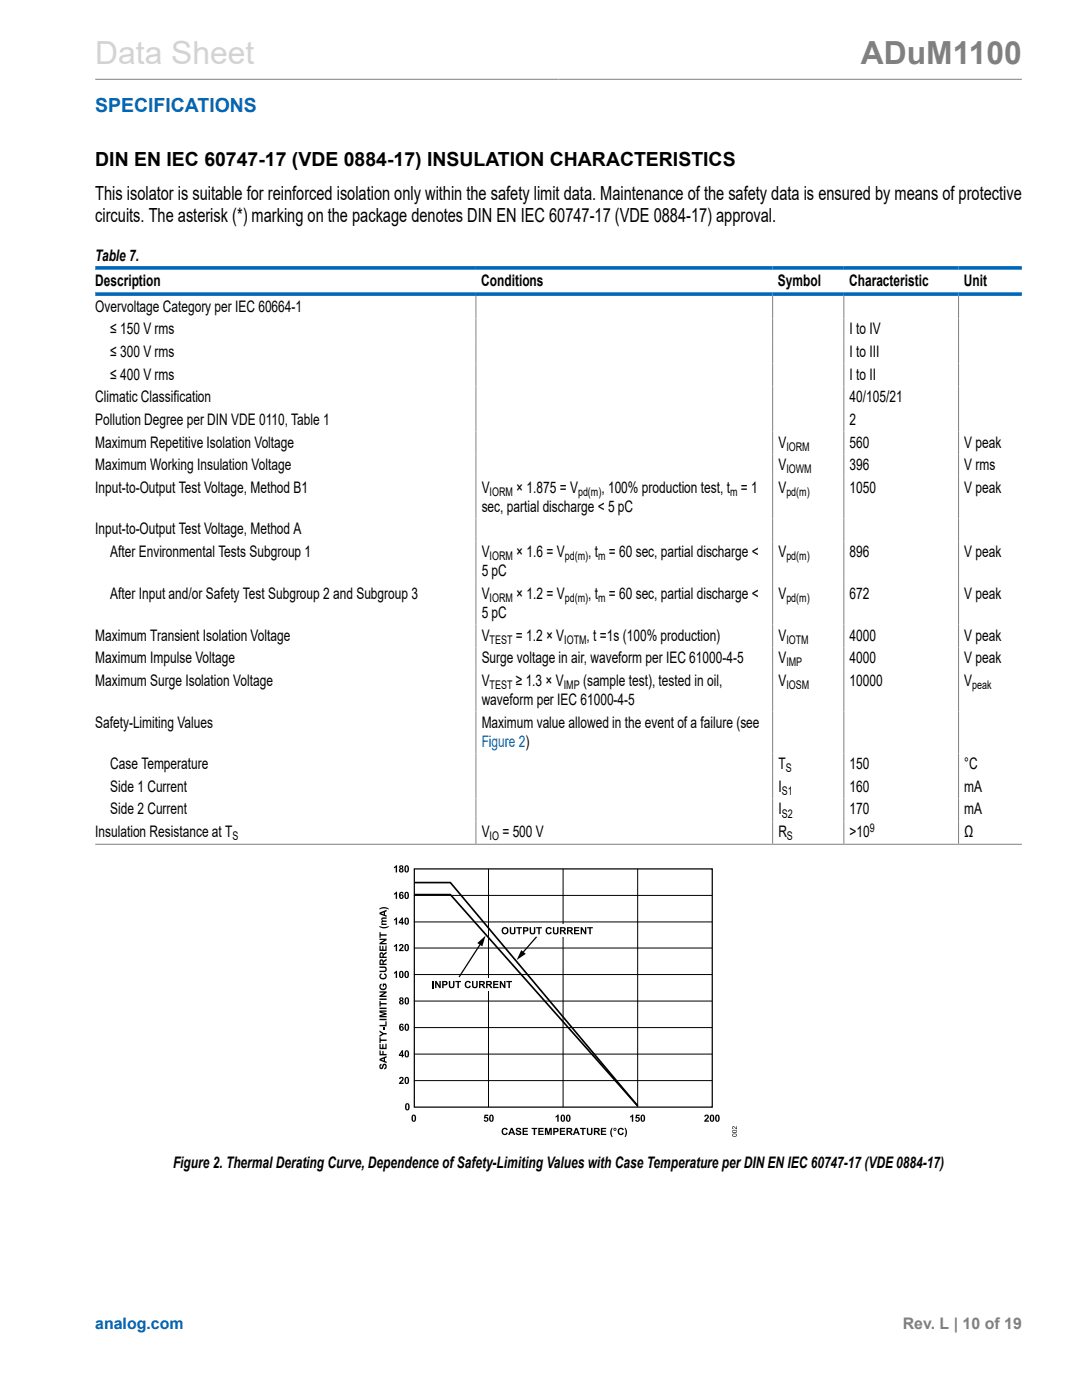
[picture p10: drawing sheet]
<svg xmlns="http://www.w3.org/2000/svg" width="216mm" height="279mm" viewBox="0 0 216 279" stroke-linecap="round" stroke-linejoin="round" font-family="sans-serif">
<path d="M19 15.8h184.9M95 59v109.4M154.2 59v109.4M168.4 59v109.4M191.3 59v109.4M19 168.5h184.9" fill="none" stroke="#808080" stroke-width=".2"/>
<path d="M19 53.5h184.9M19 58.7h184.9" fill="none" stroke="#0067b8" stroke-width=".71"/>
<path d="M82.7 173.4h59.4v47.6h-59.4z" fill="none" stroke="#000" stroke-width=".25"/>
<path d="M82.6 178.7h59.5M97.5 173.4v47.6M112.4 173.4v47.6M127.2 173.4v47.6M82.6 184h59.5M82.6 189.2h59.5M82.6 194.5h59.5M82.6 199.8h59.5M82.6 205.1h59.5M82.6 210.4h59.5M82.6 215.7h59.5" fill="none" stroke="#000" stroke-width=".2"/>
<g fill="#000">
<path d="M78.6 173l.4-.3h.2v1.4h-.2v-1l-.4 .2zM78.6 178.3l.4-.3h.2v1.4h-.2v-1l-.4 .2zM75.7 192.9h.8a.58 .58 0 0 1 .7 .5 .58 .58 0 0 1-.7 .6h-.8v-.3h.8a.3 .3 0 0 0 .4-.2 .3 .3 0 0 0-.4-.3h-.8zM76.2 183.2l.9-.1v.3h-.7a.17 .17 0 0 0-.1 .2 .17 .17 0 0 0 .2 .1h.6v.3h-.7l-.1 .1 .1 .2h.7v.3h-1v-.2h.2l-.2-.4a.36 .36 0 0 0 0-.6zM75.8 196.5l.3-.2 .1 .3a.43 .43 0 0 0-.2 .6 .43 .43 0 0 0 .6 .1 .36 .36 0 0 0 .3-.4 .36 .36 0 0 0-.3-.3v.3h-.2v-.6h.5a.75 .75 0 0 1 .2 1 .75 .75 0 0 1-1 .2 .75 .75 0 0 1-.3-1zM75.9 194.4l.2-.2 .1 .3-.2 .1a.44 .44 0 0 0 .4 .6 .44 .44 0 0 0 .4-.6l-.2-.1 .1-.3a.7 .7 0 0 1 .2 1.2 .7 .7 0 0 1-1.1-.2l-.1-.4zM75.7 199.3h1.4v.3h-1.4zM75.7 197.8h1.4v.3l-.9 .6h.9v.3h-1.4v-.3l1-.6h-1zM75.7 188.7h.3v.8h.3v-.7h.2v.7h.4v-.8h.2v1.1h-1.4zM75.7 187.3h1.4v.3l-.9 .6h.9v.3h-1.4v-.3l1-.6h-1zM75.7 186h.3v.5h1.1v.2h-1.1v.5h-.3zM75.7 184.8l.9 .2 1-.2v.2l-.7 .2-.5 .1-.7-.3z"/>
<path d="M75.7 181.3a1.57 1.57 0 0 1 1.9 0v.2l-1-.2-.9 .2zM78.6 194.1l.4-.4h.2v1.5h-.2v-1.1l-.4 .3zM78.6 188.8l.4-.4h.2v1.4h-.2v-1l-.4 .2zM78.6 183.5l.4-.4h.2v1.4h-.2v-1l-.4 .2zM79.8 188.5a.51 .51 0 0 1 .7 .3 .51 .51 0 0 1-.4 .6l-.1 .2h.5v.2h-.9l.1-.3a.67 .67 0 0 0 .5-.8l-.6 .1zM75.8 212.5l.3-.2v.3a.23 .23 0 0 0-.2 .2 .23 .23 0 0 0 .3 .3 .68 .68 0 0 1 .6-.8 .61 .61 0 0 1 .4 .6 .61 .61 0 0 1-.5 .5v-.3a.27 .27 0 0 0 .3-.2 .27 .27 0 0 0-.4-.3 .54 .54 0 0 1-.2 .6 .54 .54 0 0 1-.6 0l-.1-.3zM76.5 205h.3v.5h-.3zM75.7 209.6h.3v.7h.3v-.6h.2v.6h.6v.3h-1.4zM75.7 208.3h.3v.8h.3v-.7h.2v.7h.4v-.8h.2v1.1h-1.4zM75.7 207h.3v.5h1.1v.2h-1.1v.5h-.3zM75.7 205.6l.8 .6h.6v.2h-.6l-.8 .6v-.4l.6-.3-.6-.3zM75.7 204.5h1.2v-.7h.2v1h-1.4z"/>
<path d="M75.7 203.3h1.4v.3h-1.4zM75.7 201.7h1.4v.2h-1.1l1.1 .3v.3l-1.1 .3h1.1v.2h-1.4v-.4l1-.3-1-.2zM75.7 201.1h1.4v.3h-1.4zM75.7 199.8h.3v.4h1.1v.3h-1.1v.4h-.3zM79.8 215a.51 .51 0 0 1 .7 .3 .51 .51 0 0 1-.4 .6l-.1 .2h.5v.2h-.9l.2-.3a.67 .67 0 0 0 .4-.8l-.6 .1zM96.7 222.5h.7v.2h-.5v.3a.48 .48 0 0 1 .6 .3 .48 .48 0 0 1-.4 .6 .48 .48 0 0 1-.6-.4h.3l.1 .1a.24 .24 0 0 0 .3-.3 .24 .24 0 0 0-.4-.1h-.2zM100.3 225.3a.62 .62 0 0 1 1 .2l-.3 .1-.1-.2a.44 .44 0 0 0-.5 .4 .44 .44 0 0 0 .5 .4l.1-.2 .3 .1a.69 .69 0 0 1-1 .3 .69 .69 0 0 1 0-1.1zM103.1 225.2l.3-.1a.46 .46 0 0 1 .6 .4h-.3a.23 .23 0 0 0-.2-.2 .23 .23 0 0 0-.3 .2 .68 .68 0 0 1 .8 .7 .61 .61 0 0 1-.6 .3 .61 .61 0 0 1-.5-.4l.3-.1a.27 .27 0 0 0 .2 .3 .27 .27 0 0 0 .3-.3 .54 .54 0 0 1-.6-.2 .54 .54 0 0 1 0-.6zM104.3 225.1h1v.2h-.7v.3h.7v.3h-.7v.4h.7v.2h-1zM106.1 225.1h1.1v.2h-.4v1.2h-.3v-1.2h-.4zM107.4 225.1h1.1v.2h-.8v.3h.7v.3h-.7v.4h.8v.2h-1.1zM108.7 225.1h.5l.2 1 .3-1h.4v1.4h-.3v-1.1l-.2 1.1h-.3l-.3-1.1v1.1h-.3z"/>
<path d="M110.8 222.8l.5-.4h.2v1.5h-.3v-1.1l-.4 .2zM111.7 225.1h1.1v.2h-.8v.3h.7v.3h-.7v.4h.8v.2h-1.1zM115.7 225.1h1.2v.2h-.4v1.2h-.3v-1.2h-.5zM117.1 225.1h.3v.8a.3 .3 0 0 0 .2 .4 .3 .3 0 0 0 .3-.4v-.8h.3v.7a.58 .58 0 0 1-.5 .7 .58 .58 0 0 1-.6-.7zM119.9 225.1h1.1v.2h-.8v.3h.7v.3h-.7v.4h.8v.2h-1.1zM122.1 225.1h.2l-.3 .9 .3 .9h-.2l-.3-.8v-.5zM123.4 225.3a.62 .62 0 0 1 1.1 .2l-.3 .1-.1-.2a.44 .44 0 0 0-.6 .4 .44 .44 0 0 0 .6 .4l.1-.2 .3 .1a.69 .69 0 0 1-1.1 .3 .69 .69 0 0 1 0-1.1zM124.6 225.1h.2a1.57 1.57 0 0 1 0 1.8h-.2l.2-.9zM125.7 222.8l.4-.4h.3l-.1 1.5h-.2v-1.1l-.4 .2zM126.9 222.5h.7v.2h-.5v.3a.48 .48 0 0 1 .6 .3 .48 .48 0 0 1-.4 .6 .48 .48 0 0 1-.6-.4h.3l.1 .1a.24 .24 0 0 0 .3-.3 .24 .24 0 0 0-.4-.1h-.2zM140.7 222.5a.51 .51 0 0 1 .7 .3 .51 .51 0 0 1-.4 .7l-.1 .1h.6v.3h-1l.2-.4a.67 .67 0 0 0 .4-.8l-.6 .2z"/>
<path d="M79.7 172.8a.4 .4 0 0 1 .7-.1 .4 .4 0 0 1-.1 .6 .43 .43 0 0 1 .1 .7 .43 .43 0 0 1-.7 0 .43 .43 0 0 1 .1-.7l-.1-.2zM79.9 173.7a.22 .22 0 0 0 .4 0 .22 .22 0 0 0-.4 0zM79.9 173.1a.17 .17 0 0 0 .3 0 .17 .17 0 0 0-.3 0z"/>
<path d="M79.7 178.1l.6-.1 .2 .3-.5-.1-.1 .4a.46 .46 0 0 1 .6 .3 .46 .46 0 0 1-.4 .6 .46 .46 0 0 1-.5-.6zM80 178.7v.5a.23 .23 0 0 0 .3-.3 .23 .23 0 0 0-.3-.2z"/>
<path d="M80.8 172.8l.3-.1a.8 .8 0 0 1 .5 .7 .8 .8 0 0 1-.5 .7 .86 .86 0 0 1-.3-1.3zM81.1 172.9l-.1 .2a.62 .62 0 0 0 .1 .8 .72 .72 0 0 0 0-1z"/>
<path d="M80.8 178.1l.3-.1a.8 .8 0 0 1 .5 .7 .8 .8 0 0 1-.5 .7 .86 .86 0 0 1-.3-1.3zM81.1 178.2l-.1 .1a.62 .62 0 0 0 .1 .9 .72 .72 0 0 0 0-1z"/>
<path d="M75.8 191.6l.5-.1 .2 .3 .6-.5v.4l-.5 .3v.3h.5v.3h-1.4zM76 191.8v.5h.3v-.5z"/>
<path d="M75.8 190.2l.5-.1 .2 .3 .6-.5v.4l-.5 .3v.3h.5v.3h-1.4zM76 190.4v.5h.3v-.5z"/>
<path d="M75.7 182.1l1.4-.5v.3l-.3 .1v.6l.3 .1v.3l-1.4-.6zM76.1 182.3l.5 .2v-.4z"/>
<path d="M79.8 199.1a.4 .4 0 0 1 .6 0 .4 .4 0 0 1-.1 .6 .43 .43 0 0 1 .1 .6 .43 .43 0 0 1-.6 0 .43 .43 0 0 1 .1-.6l-.2-.2zM79.9 200a.22 .22 0 0 0 .4 0 .22 .22 0 0 0-.4 0zM79.9 199.4a.2 .2 0 0 0 .4 0 .2 .2 0 0 0-.4 0z"/>
<path d="M79.7 193.9l.4-.2a.8 .8 0 0 1 .4 .8 .8 .8 0 0 1-.4 .7 .86 .86 0 0 1-.4-1.3zM80 194l-.1 .1a.62 .62 0 0 0 .2 .9 .72 .72 0 0 0-.1-1z"/>
<path d="M80.2 183.1h.2v.9h.2l-.2 .5h-.3v-.2h-.5v-.3zM80.1 183.5l-.3 .5h.3z"/>
<path d="M80.8 193.9l.3-.2a.8 .8 0 0 1 .5 .8 .8 .8 0 0 1-.5 .7 .86 .86 0 0 1-.3-1.3zM81.1 194l-.1 .1a.62 .62 0 0 0 .1 .9 .72 .72 0 0 0 0-1z"/>
<path d="M80.8 188.5l.3-.1a.8 .8 0 0 1 .5 .7 .8 .8 0 0 1-.5 .7 .86 .86 0 0 1-.3-1.3zM81.1 188.7l-.1 .1a.62 .62 0 0 0 .1 .8 .72 .72 0 0 0 0-1z"/>
<path d="M80.8 183.3l.3-.2a.8 .8 0 0 1 .5 .7 .8 .8 0 0 1-.5 .8 .86 .86 0 0 1-.3-1.3zM81.1 183.4l-.1 .1a.62 .62 0 0 0 .1 .8 .72 .72 0 0 0 0-1z"/>
<path d="M80.9 199.2l.3-.2a.8 .8 0 0 1 .4 .8 .8 .8 0 0 1-.4 .7 .86 .86 0 0 1-.3-1.3zM81.1 199.3l-.1 .1a.62 .62 0 0 0 .2 .9 .72 .72 0 0 0-.1-1z"/>
<path d="M75.7 211.3l1.4-.5v.3l-.3 .1v.6l.3 .1v.3l-1.4-.6zM76.1 211.5l.5 .2v-.4z"/>
<path d="M80.2 209.6h.2v.9h.2l-.2 .5h-.2v-.3h-.6v-.2zM80.2 210l-.4 .5h.4z"/>
<path d="M79.8 204.5l.5-.2 .3 .3-.5-.1-.2 .4a.46 .46 0 0 1 .6 .3 .46 .46 0 0 1-.4 .6 .46 .46 0 0 1-.5-.5zM80 205.1l.1 .4a.23 .23 0 0 0 .2-.3 .23 .23 0 0 0-.3-.1z"/>
<path d="M80.9 215l.3-.1a.8 .8 0 0 1 .4 .7 .8 .8 0 0 1-.4 .8 .86 .86 0 0 1-.3-1.4zM81.1 215.2l-.1 .1a.62 .62 0 0 0 .2 .8 .71 .71 0 0 0-.1-1z"/>
<path d="M80.9 209.7l.3-.1a.8 .8 0 0 1 .4 .7 .8 .8 0 0 1-.4 .7 .86 .86 0 0 1-.3-1.3zM81.1 209.9l-.1 .1a.62 .62 0 0 0 .2 .8 .71 .71 0 0 0-.1-1z"/>
<path d="M80.9 204.4l.3-.1a.8 .8 0 0 1 .4 .7 .8 .8 0 0 1-.4 .7 .86 .86 0 0 1-.3-1.3zM81.1 204.5l-.1 .2a.62 .62 0 0 0 .2 .8 .71 .71 0 0 0-.1-1z"/>
<path d="M81 220.3l.3-.1a.8 .8 0 0 1 .4 .7 .8 .8 0 0 1-.4 .7 .86 .86 0 0 1-.3-1.3zM81.2 220.4l-.1 .1a.62 .62 0 0 0 .2 .9 .71 .71 0 0 0-.1-1z"/>
<path d="M82.2 222.6l.4-.2a.8 .8 0 0 1 .4 .8 .8 .8 0 0 1-.4 .7 .86 .86 0 0 1-.4-1.3zM82.5 222.7l-.1 .1a.62 .62 0 0 0 .2 .9 .71 .71 0 0 0-.1-1z"/>
<path d="M97.7 222.6l.4-.2a.8 .8 0 0 1 .4 .8 .8 .8 0 0 1-.4 .7 .86 .86 0 0 1-.4-1.3zM98 222.7l-.1 .1a.62 .62 0 0 0 .2 .9 .71 .71 0 0 0-.1-1z"/>
<path d="M101.9 225.1h.4l.5 1.4h-.3l-.1-.3h-.6l-.1 .3h-.3zM102.1 225.4l-.2 .6h.4z"/>
<path d="M110.4 225.1h.4a.5 .5 0 0 1 .7 .6 .5 .5 0 0 1-.8 .3v.5h-.3zM110.7 225.3v.4a.3 .3 0 0 0 .3 .1 .3 .3 0 0 0 .2-.3z"/>
<path d="M112 222.6l.3-.2a.8 .8 0 0 1 .5 .8 .8 .8 0 0 1-.5 .7 .86 .86 0 0 1-.3-1.3zM112.2 222.7v.1a.62 .62 0 0 0 .1 .9 .71 .71 0 0 0 0-1z"/>
<path d="M113 225.1h.6a.41 .41 0 0 1 .6 .3 .41 .41 0 0 1-.4 .5l.5 .6h-.3l-.4-.5-.2-.1-.1 .6h-.3zM113.3 225.3v.4l.6-.1-.1-.2z"/>
<path d="M113.1 222.6l.3-.2a.8 .8 0 0 1 .4 .8 .8 .8 0 0 1-.4 .7 .86 .86 0 0 1-.3-1.3zM113.3 222.7l-.1 .1a.62 .62 0 0 0 .2 .9 .71 .71 0 0 0-.1-1z"/>
<path d="M114.8 225.1h.4l.5 1.4h-.3l-.1-.3h-.6l-.1 .3h-.3zM115 225.4l-.2 .6h.4z"/>
<path d="M118.5 225.1h.6a.41 .41 0 0 1 .5 .3 .41 .41 0 0 1-.3 .5l.5 .6h-.4l-.3-.5-.3-.1v.6h-.3zM118.8 225.3v.4l.6-.1-.1-.2z"/>
<path d="M122.4 225.4a.31 .31 0 0 1 .6 0 .31 .31 0 0 1-.6 0zM122.6 225.4a.15 .15 0 0 0 .3 0 .15 .15 0 0 0-.3 0z"/>
<path d="M127.9 222.6l.4-.2a.8 .8 0 0 1 .4 .8 .8 .8 0 0 1-.4 .7 .86 .86 0 0 1-.4-1.3zM128.2 222.7l-.1 .1a.62 .62 0 0 0 .2 .9 .71 .71 0 0 0-.1-1z"/>
<path d="M141.8 222.6l.3-.2a.8 .8 0 0 1 .4 .8 .8 .8 0 0 1-.4 .7 .86 .86 0 0 1-.3-1.3zM142 222.7l-.1 .1a.62 .62 0 0 0 .2 .9 .71 .71 0 0 0-.1-1z"/>
<path d="M142.8 222.6l.3-.2a.8 .8 0 0 1 .5 .8 .8 .8 0 0 1-.5 .7 .86 .86 0 0 1-.3-1.3zM143.1 222.7l-.1 .1a.62 .62 0 0 0 .1 .9 .71 .71 0 0 0 0-1z"/>
</g>
<path d="M82.7 176.1h7.2l37.3 44.6-37.3-42.2h-7.2" fill="none" stroke="#000" stroke-width=".33"/>
<g fill="#fff">
<path d="M111.3 184.4h2.1v2.4h-2.1z"/>
<path d="M96.4 195.3h2.1v2.4h-2.1z"/>
</g>
<g fill="#000">
<path d="M86.2 195.8h.3v1.4h-.3zM86.8 195.8h.3l.6 .9v-.9h.2v1.4h-.2l-.6-.9v.9h-.3zM89.5 195.8h.3v.7a.3 .3 0 0 0 .3 .5 .3 .3 0 0 0 .3-.4v-.8h.3v.7a.58 .58 0 0 1-.6 .7 .58 .58 0 0 1-.5-.7zM90.9 195.8h1.1v.2h-.4v1.2h-.3v-1.2h-.4zM92.9 195.9a.62 .62 0 0 1 1.1 .3h-.3l-.1-.1a.44 .44 0 0 0-.6 .4 .44 .44 0 0 0 .6 .4l.1-.2 .3 .1a.69 .69 0 0 1-1.1 .2 .69 .69 0 0 1 0-1.1zM94.2 195.8h.3v.7a.3 .3 0 0 0 .2 .5 .3 .3 0 0 0 .3-.4v-.8h.3v.7a.58 .58 0 0 1-.5 .7 .58 .58 0 0 1-.6-.7zM95.2 188.2l1.7-1.5-.7 2.2zM98.4 195.8h1.1v.2h-.8v.3h.7v.3h-.7v.4h.8v.2h-1.1zM99.7 195.8h.3l.6 .9v-.9h.3v1.4h-.3l-.6-.9v.9h-.3zM101 195.8h1.2v.2h-.5v1.2h-.2v-1.2h-.5zM101.7 185h.3v.8a.3 .3 0 0 0 .3 .4 .3 .3 0 0 0 .3-.4v-.8h.3v.8a.58 .58 0 0 1-.6 .7 .58 .58 0 0 1-.6-.7zM103 185h1.2v.3h-.5v1.1h-.3v-1.1h-.4z"/>
<path d="M104 189.6l.9 .8-1.8 1.2zM105.7 185h.3v.8a.3 .3 0 0 0 .2 .4 .3 .3 0 0 0 .3-.4v-.8h.3v.8a.58 .58 0 0 1-.5 .7 .58 .58 0 0 1-.6-.7zM107 185h1.1v.3h-.4v1.1h-.3v-1.1h-.4zM109 185.2a.62 .62 0 0 1 1.1 .2l-.3 .1-.1-.2a.44 .44 0 0 0-.5 .4 .44 .44 0 0 0 .5 .5l.1-.3 .3 .1a.69 .69 0 0 1-1.1 .3 .69 .69 0 0 1 0-1.1zM110.3 185h.3v.8a.3 .3 0 0 0 .3 .4 .3 .3 0 0 0 .3-.4v-.8h.3v.8a.58 .58 0 0 1-.6 .7 .58 .58 0 0 1-.6-.7zM114.5 185h1.1v.3h-.8v.3h.7v.2h-.7v.4h.8v.2h-1.1zM115.9 185h.2l.6 1v-1h.3v1.4h-.3l-.6-.9v.9h-.2zM117.2 185h1.1v.3h-.4v1.1h-.3v-1.1h-.4zM146.2 224.8a.62 .62 0 0 1 .7 .4v-.4h.1v.6l-.5-.5a.18 .18 0 0 0-.3 .1 .18 .18 0 0 0 .2 .3v.1l-.3-.2z"/>
<path d="M88.2 195.8h.5a.5 .5 0 0 1 .6 .5 .5 .5 0 0 1-.8 .4v.5h-.3zM88.5 196v.4a.3 .3 0 0 0 .4 0 .3 .3 0 0 0 .1-.3z"/>
<path d="M95.6 195.8h.6a.41 .41 0 0 1 .5 .3 .41 .41 0 0 1-.3 .5l.5 .6h-.4l-.3-.5-.3-.1v.6h-.3zM95.9 196v.4l.5-.2v-.2z"/>
<path d="M97 195.8h.6a.41 .41 0 0 1 .5 .3 .41 .41 0 0 1-.3 .5l.5 .6h-.4l-.3-.5-.3-.1v.6h-.3zM97.3 196v.4l.6-.2-.1-.2z"/>
<path d="M100.1 185.7a.73 .73 0 0 1 1.4 0 .73 .73 0 0 1-1.4 0zM100.5 185.4l-.1 .3a.4 .4 0 0 0 .4 .5 .4 .4 0 0 0 .4-.5l-.3-.4z"/>
<path d="M104.4 185h.4a.5 .5 0 0 1 .6 .6 .5 .5 0 0 1-.7 .3v.5h-.3zM104.7 185.3v.4a.3 .3 0 0 0 .3 0 .3 .3 0 0 0 .1-.3z"/>
<path d="M111.7 185h.6a.41 .41 0 0 1 .6 .3 .41 .41 0 0 1-.4 .5l.5 .7h-.3l-.4-.6h-.2l-.1 .6h-.3zM112 185.3v.3l.6-.1-.1-.2z"/>
<path d="M113.1 185h.6a.41 .41 0 0 1 .6 .3 .41 .41 0 0 1-.4 .5l.5 .7h-.3l-.4-.6h-.2l-.1 .6h-.3zM113.4 185.3v.3l.6-.1-.1-.2z"/>
<path d="M146.1 226.4l.2-.1a.37 .37 0 0 1 .6 0 .37 .37 0 0 1-.1 .5 .4 .4 0 0 1-.5 .1 .4 .4 0 0 1-.2-.5zM146.3 226.4l-.1 .2 .2 .1h.4l.2-.2-.2-.1z"/>
<path d="M146.1 225.6l.2-.1a.37 .37 0 0 1 .6 0 .37 .37 0 0 1-.1 .6 .4 .4 0 0 1-.5 0 .4 .4 0 0 1-.2-.5zM146.3 225.7l-.1 .2 .2 .1h.4l.2-.2-.2-.2z"/>
</g>
<path d="M96 188.2l-4.4 6.8M107.1 187l-2.9 3.3" fill="none" stroke="#000" stroke-width=".25"/>
<text font-size="6.3" fill="#d3d3d3" x="19" y="12.7">Data Sheet</text>
<text font-size="6.3" fill="#808080" x="171.8" y="12.7">ADuM1100</text>
<text font-size="3.9" fill="#0067b8" x="19" y="22.3">SPECIFICATIONS</text>
<g font-size="3.9">
<text x="19" y="33.2">DIN EN IEC 60747-17 (VDE 0884-17) INSULATION CHARACTERISTICS</text>
<text x="19" y="40">This isolator is suitable for reinforced isolation only within the safety limit data. Maintenance of the safety data is ensured by means of protective</text>
<text x="19" y="44.2">circuits. The asterisk (*) marking on the package denotes DIN EN IEC 60747-17 (VDE 0884-17) approval.</text>
</g>
<g font-size="3.2">
<text x="19" y="52.1">Table 7.</text>
<text x="19" y="57">Description</text>
<text x="96" y="57">Conditions</text>
<text x="155.2" y="57">Symbol</text>
<text x="169.4" y="57">Characteristic</text>
<text x="192.3" y="57">Unit</text>
<text x="19" y="62.2">Overvoltage Category per IEC 60664-1</text>
<text x="22" y="66.7">≤ 150 V rms</text>
<text x="22" y="71.2">≤ 300 V rms</text>
<text x="169.5" y="66.7">I to IV</text>
<text x="169.5" y="71.2">I to III</text>
<text x="22" y="75.8">≤ 400 V rms</text>
<text x="169.5" y="75.8">I to II</text>
<text x="19" y="80.3">Climatic Classification</text>
<text x="169.5" y="80.3">40/105/21</text>
<text x="19" y="84.8">Pollution Degree per DIN VDE 0110, Table 1</text>
<text x="19" y="89.3">Maximum Repetitive Isolation Voltage</text>
<text x="155.3" y="89.3">V</text>
<text x="169.5" y="89.3">560</text>
<text x="169.5" y="84.8">2</text>
<text x="192.4" y="89.3">V peak</text>
<text x="19" y="93.8">Maximum Working Insulation Voltage</text>
<text x="155.3" y="93.8">V</text>
<text x="169.5" y="93.8">396</text>
<text x="192.4" y="93.8">V rms</text>
<text x="19" y="98.3">Input-to-Output Test Voltage, Method B1</text>
<text x="96.1" y="98.3">V</text>
<text x="103" y="98.3">× 1.875 = V</text>
<text x="120" y="98.3">, 100% production test, t = 1</text>
<text x="155.3" y="98.3">V</text>
<text x="169.5" y="98.3">1050</text>
<text x="192.4" y="98.3">V peak</text>
<text x="19" y="106.7">Input-to-Output Test Voltage, Method A</text>
<text x="96.1" y="102.2">sec, partial discharge &lt; 5 pC</text>
<text x="22" y="111.2">After Environmental Tests Subgroup 1</text>
<text x="96.1" y="111.2">V</text>
<text x="103" y="111.2">× 1.6 = V</text>
<text x="117.4" y="111.2">, t = 60 sec, partial discharge &lt;</text>
<text x="155.3" y="111.2">V</text>
<text x="169.5" y="111.2">896</text>
<text x="192.4" y="111.2">V peak</text>
<text x="22" y="119.5">After Input and/or Safety Test Subgroup 2 and Subgroup 3</text>
<text x="96.1" y="115">5 pC</text>
<text x="96.1" y="119.5">V</text>
<text x="103" y="119.5">× 1.2 = V</text>
<text x="117.4" y="119.5">, t = 60 sec, partial discharge &lt;</text>
<text x="155.3" y="119.5">V</text>
<text x="169.5" y="119.5">672</text>
<text x="192.4" y="119.5">V peak</text>
<text x="96.1" y="123.3">5 pC</text>
<text x="19" y="127.8">Maximum Transient Isolation Voltage</text>
<text x="96.1" y="127.8">V</text>
<text x="102.9" y="127.8">= 1.2 × V</text>
<text x="117.1" y="127.8">, t =1s (100% production)</text>
<text x="155.3" y="127.8">V</text>
<text x="169.5" y="127.8">4000</text>
<text x="192.4" y="127.8">V peak</text>
<text x="19" y="136.9">Maximum Surge Isolation Voltage</text>
<text x="19" y="132.3">Maximum Impulse Voltage</text>
<text x="96.1" y="136.9">V</text>
<text x="96.1" y="132.3">Surge voltage in air, waveform per IEC 61000-4-5</text>
<text x="102.9" y="136.9">≥ 1.3 × V</text>
<text x="116.3" y="136.9">(sample test), tested in oil,</text>
<text x="155.3" y="136.9">V</text>
<text x="155.3" y="132.3">V</text>
<text x="169.5" y="132.3">4000</text>
<text x="169.5" y="136.9">10000</text>
<text x="192.4" y="132.3">V peak</text>
<text x="192.4" y="136.9">V</text>
<text x="96.1" y="140.7">waveform per IEC 61000-4-5</text>
<text x="19" y="145.2">Safety-Limiting Values</text>
<text x="96.1" y="145.2">Maximum value allowed in the event of a failure (see</text>
<text x="22" y="153.5">Case Temperature</text>
<text x="155.3" y="153.5">T</text>
<text x="169.5" y="153.5">150</text>
<text x="192.4" y="153.5">°C</text>
<text x="22" y="158">Side 1 Current</text>
<text x="155.3" y="158">I</text>
<text x="169.5" y="158">160</text>
<text x="192.4" y="158">mA</text>
<text x="19" y="167.1">Insulation Resistance at T</text>
<text x="22" y="162.5">Side 2 Current</text>
<text x="96.1" y="167.1">V</text>
<text x="100.2" y="167.1">= 500 V</text>
<text x="155.3" y="167.1">R</text>
<text x="155.3" y="162.5">I</text>
<text x="169.5" y="167.1">&gt;10</text>
<text x="169.5" y="162.5">170</text>
<text x="192.4" y="162.5">mA</text>
<text x="192.4" y="167.1">Ω</text>
<text x="34.5" y="233.1">Figure 2. Thermal Derating Curve, Dependence of Safety-Limiting Values with Case Temperature per DIN EN IEC 60747-17 (VDE 0884-17)</text>
</g>
<g font-size="3.2" fill="#0067b8">
<text x="96.1" y="149">Figure 2)</text>
<text x="19" y="265.3">analog.com</text>
</g>
<text font-size="3.2" fill="#808080" x="180.1" y="265.3">Rev. L | 10 of 19</text>
<g font-size="2.4">
<text x="156.9" y="89.9">IORM</text>
<text x="156.9" y="94.5">IOWM</text>
<text x="97.7" y="99">IORM</text>
<text x="115.3" y="99">pd(m)</text>
<text x="145.7" y="99">m</text>
<text x="156.9" y="99">pd(m)</text>
<text x="97.7" y="111.8">IORM</text>
<text x="112.7" y="111.8">pd(m)</text>
<text x="119.3" y="111.8">m</text>
<text x="156.9" y="111.8">pd(m)</text>
<text x="97.7" y="120.1">IORM</text>
<text x="112.7" y="120.1">pd(m)</text>
<text x="119.3" y="120.1">m</text>
<text x="156.9" y="120.1">pd(m)</text>
<text x="97.7" y="128.5">TEST</text>
<text x="112.6" y="128.5">IOTM</text>
<text x="156.9" y="128.5">IOTM</text>
<text x="97.7" y="137.5">TEST</text>
<text x="112.5" y="137.5">IMP</text>
<text x="156.9" y="137.5">IOSM</text>
<text x="156.9" y="133">IMP</text>
<text x="194" y="137.5">peak</text>
<text x="156.8" y="154.2">S</text>
<text x="156" y="158.7">S1</text>
<text x="46.4" y="167.7">S</text>
<text x="97.7" y="167.7">IO</text>
<text x="156" y="163.2">S2</text>
<text x="157" y="167.7">S</text>
<text x="173.6" y="166">9</text>
</g>
</svg>
